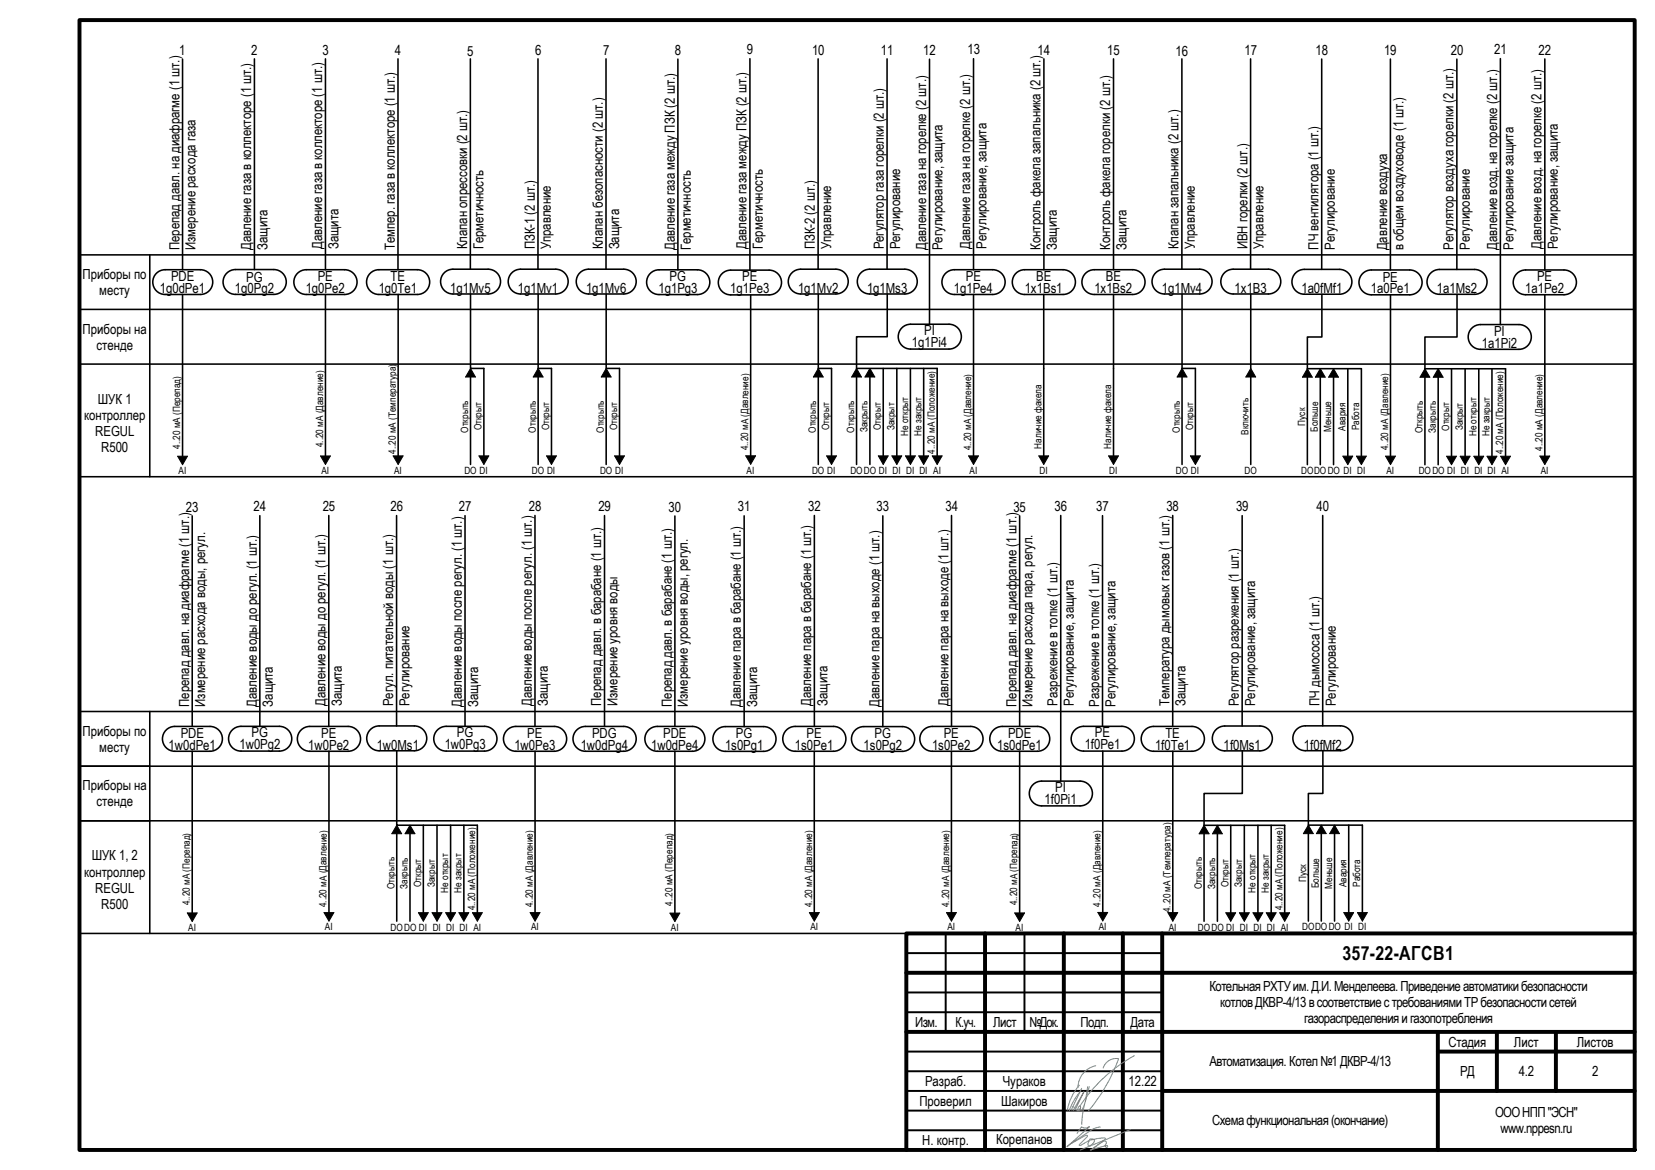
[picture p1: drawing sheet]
<svg xmlns="http://www.w3.org/2000/svg" width="420mm" height="297mm" viewBox="0 0 420 297" stroke-linecap="round" stroke-linejoin="round" font-family="sans-serif">
<g fill="none" stroke="#000" stroke-width="1">
<path d="M20.2 5.1h394.8v286.9h-394.8zM250.1 237v55M270.1 237v55M285.1 237v55M295.1 237v55M415 237h-184.9v55M230.1 247h184.9M230.1 262h184.9M295.1 277h119.9M365 262v30M365 267h50M380 262v15"/>
<path d="M395 262v15"/>
</g>
<path d="M240.1 237v25M260.1 237v25M230.1 242h65M230.1 252h65M230.1 257h65M230.1 267h65M230.1 277h65M230.1 272h65M230.1 287h65M230.1 282h65" fill="none" stroke="#000" stroke-width=".5"/>
<g fill="none" stroke="#3dad99" stroke-width=".25">
<path d="M274 275.5a13 13 0 0 0-3 6.4M274.2 277.2a15 15 0 0 0-2.7 4.8M274.6 276.3l-2.7 5.6M275.6 279.6a21.6 21.6 0 0 0-1 5.9M276.1 275.9l-.5 3.7M276.5 275.8l-.9 3.8M278.2 270.6a5.6 5.6 0 0 0-4.5 5.5M280.1 271.1a3.5 3.5 0 0 1 3.9-2.3 42.7 42.7 0 0 1-7.7 13.2M288 268a38.6 38.6 0 0 0-13.8 12.8M271.9 290.3l3.3-1.8 .7-.3 .1 .4-2 2.2h.3l2.1-1.3-.2 1 .1 .3 .3 .1 .8-.5a.71 .71 0 0 0 .4-1 .71 .71 0 0 0-1.1-.2l.1 .3 3.3-.6h.5v.3l-3.7 2.8M272.2 281a.66 .66 0 0 1 .7 .7M272.9 281.9l2.3-4.7-2.8 4.8"/>
<path d="M274 280.8l.3 .1-.1 .6-.5 .6-.1-.4zM274.1 281.6l-.7 .4 .2-.4M274.3 281l-.1 1.1M275.3 280.4l-.7 1.7M279.3 286.2l-.1-.1-1.8 .6-6.5 4.4 5.7-5.1a1.59 1.59 0 0 1-2 .1l-1.2 1.6M280.9 290.3l-.3 .6 .3 .4a.26 .26 0 0 0 .3-.3 .26 .26 0 0 0-.4-.2l-4 1.2M280.9 290.3a.46 .46 0 0 0-.2-.6 .46 .46 0 0 0-.5 0l-3.2 2.3M287 286.8l-12.8 5.2"/>
</g>
<g fill="none" stroke="#000" stroke-width=".4">
<path d="M46.3 15v53.5M64.6 14.9v53.5M82.6 14.9v53.6M101 14.9v53.6M119.4 14.9v53.4M136.6 14.9v53.4M153.8 14.9v53.4M172.1 15v53.5M190.4 14.9v53.7M207.7 14.9v53.4M225.2 14.9v53.4M236 15v67.3"/>
<path d="M247.2 14.9v53.6M265 14.9v53.6M282.7 14.9v53.6M300 14.9v53.4M317.5 14.9v53.4M335.5 15v53.4M353 15v53.5M369.9 15v53.4M380.9 14.9v67.5M392.2 15v53.5M20.2 78.5h394.8M38 64.7v56.3"/>
<path d="M39.7 69.4a3.1 3.1 0 0 1 2.2-.9h9a3.1 3.1 0 0 1 3.1 3.1 3.1 3.1 0 0 1-3.1 3.2h-9a3.1 3.1 0 0 1-2.9-2 3.1 3.1 0 0 1 .7-3.4zM46.3 74.8v41M57.6 69.4a3.1 3.1 0 0 1 2.2-1h9.7a3.2 3.2 0 0 1 3.2 3.2 3.2 3.2 0 0 1-3.2 3.1h-9.7a3.2 3.2 0 0 1-2.9-1.9 3.2 3.2 0 0 1 .7-3.4zM75.5 69.4a3.2 3.2 0 0 1 2.3-.9h9.7a3.1 3.1 0 0 1 3.1 3.1 3.1 3.1 0 0 1-3.1 3.2h-9.7a3.1 3.1 0 0 1-3-2 3.1 3.1 0 0 1 .7-3.4zM82.6 74.8v41M94 69.4a3.1 3.1 0 0 1 2.2-.9h9.7a3.1 3.1 0 0 1 3.2 3.1 3.1 3.1 0 0 1-3.2 3.2h-9.7a3.1 3.1 0 0 1-2.9-2 3.1 3.1 0 0 1 .7-3.4zM101.1 74.8v40.9M112.8 69.3a3.1 3.1 0 0 1 2.2-1h8.9a3.1 3.1 0 0 1 3.2 3.2 3.1 3.1 0 0 1-3.2 3.1h-8.9a3.1 3.1 0 0 1-2.9-1.9 3.1 3.1 0 0 1 .7-3.4zM119.5 74.6v18.9h3.3v22.2M129.9 69.3a3.1 3.1 0 0 1 2.3-1h8.9a3.1 3.1 0 0 1 3.1 3.2 3.1 3.1 0 0 1-3.1 3.1h-8.9a3.1 3.1 0 0 1-2.9-1.9 3.1 3.1 0 0 1 .6-3.4zM136.6 74.6v18.9h3.4v22.2M147.2 69.3a3.1 3.1 0 0 1 2.2-1h9a3.1 3.1 0 0 1 3.1 3.2 3.1 3.1 0 0 1-3.1 3.1h-9a3.1 3.1 0 0 1-2.9-1.9 3.1 3.1 0 0 1 .7-3.4z"/>
<path d="M153.9 74.6v18.9h3.4v22.2M165.1 69.4a3.1 3.1 0 0 1 2.2-.9h9.7a3.1 3.1 0 0 1 3.2 3.1 3.1 3.1 0 0 1-3.2 3.2h-9.7a3.1 3.1 0 0 1-2.9-1.9 3.1 3.1 0 0 1 .7-3.5zM183.3 69.5a3.2 3.2 0 0 1 2.2-.9h9.8a3.1 3.1 0 0 1 3.1 3.1 3.1 3.1 0 0 1-3.1 3.2h-9.8a3.1 3.1 0 0 1-2.9-2 3.1 3.1 0 0 1 .7-3.4zM190.6 74.9v40.8M201 69.3a3.2 3.2 0 0 1 2.3-1h8.9a3.1 3.1 0 0 1 3.1 3.2 3.1 3.1 0 0 1-3.1 3.1h-8.9a3.1 3.1 0 0 1-2.9-1.9 3.1 3.1 0 0 1 .6-3.4zM207.7 74.6v18.9h3.4v22.2M218.6 69.3a3.1 3.1 0 0 1 2.2-1h8.9a3.1 3.1 0 0 1 3.2 3.2 3.1 3.1 0 0 1-3.2 3.1h-8.9a3.1 3.1 0 0 1-2.9-1.9 3.1 3.1 0 0 1 .7-3.4zM225.2 74.6v10.9h-7.7v8h20.4v22.2M240.1 69.4a3.2 3.2 0 0 1 2.2-.9h9.7a3.1 3.1 0 0 1 3.2 3.1 3.1 3.1 0 0 1-3.2 3.2h-9.7a3.1 3.1 0 0 1-2.9-2 3.1 3.1 0 0 1 .7-3.4zM247.2 74.8v40.9M257.9 69.4a3.1 3.1 0 0 1 2.2-.9h9.8a3.1 3.1 0 0 1 3.1 3.1 3.1 3.1 0 0 1-3.1 3.2h-9.8a3.1 3.1 0 0 1-2.9-2 3.1 3.1 0 0 1 .7-3.4zM265 74.8v40.9"/>
<path d="M275.6 69.4a3.1 3.1 0 0 1 2.2-.9h9.8a3.1 3.1 0 0 1 3.1 3.1 3.1 3.1 0 0 1-3.1 3.2h-9.8a3.1 3.1 0 0 1-2.9-2 3.1 3.1 0 0 1 .7-3.4zM282.7 74.8v40.9M293.4 69.3a3.2 3.2 0 0 1 2.2-1h9a3.1 3.1 0 0 1 3.1 3.2 3.1 3.1 0 0 1-3.1 3.1h-9a3.1 3.1 0 0 1-2.9-1.9 3.1 3.1 0 0 1 .7-3.4zM300.1 74.6v18.9h3.4v22.2M310.8 69.3a3.1 3.1 0 0 1 2.3-1h8.9a3.1 3.1 0 0 1 3.2 3.2 3.1 3.1 0 0 1-3.2 3.1h-8.9a3.1 3.1 0 0 1-2.9-1.9 3.1 3.1 0 0 1 .6-3.4zM317.5 74.6v18.9M328.9 69.3a3.1 3.1 0 0 1 2.2-.9h9a3.2 3.2 0 0 1 3.1 3.1 3.2 3.2 0 0 1-3.1 3.2h-9a3.2 3.2 0 0 1-2.9-2 3.2 3.2 0 0 1 .7-3.4zM335.6 74.7v10.9h-3.7v8h13.7v22.2M345.9 69.5a3.1 3.1 0 0 1 2.2-1h9.8a3.2 3.2 0 0 1 3.1 3.2 3.2 3.2 0 0 1-3.1 3.1h-9.8a3.2 3.2 0 0 1-2.9-1.9 3.2 3.2 0 0 1 .7-3.4zM353 74.8v41M363.2 69.3a3.1 3.1 0 0 1 2.2-.9h9a3.2 3.2 0 0 1 3.1 3.2 3.2 3.2 0 0 1-3.1 3.1h-9a3.2 3.2 0 0 1-2.9-1.9 3.2 3.2 0 0 1 .7-3.5zM369.9 74.7v10.9h-8.2v8h20.5v22.2"/>
<path d="M385.1 69.5a3.2 3.2 0 0 1 2.2-1h9.8a3.1 3.1 0 0 1 3.1 3.2 3.1 3.1 0 0 1-3.1 3.1h-9.8a3.1 3.1 0 0 1-2.9-1.9 3.1 3.1 0 0 1 .7-3.4zM392.2 74.8v41M415 64.7h-394.8v56.3h394.8M20.2 92.4h394.8M119.5 95.7v22.2M136.6 95.7v22.2M153.9 95.7v22.2M207.7 95.7v22.2M217.5 95.7v22.2M220.8 95.7v22.2M224.2 93.5v22.2M227.7 93.5v22.2"/>
<path d="M229 83.2a3.1 3.1 0 0 1 2.2-.9h9.7a3.2 3.2 0 0 1 3.2 3.2 3.2 3.2 0 0 1-3.2 3.1h-9.7a3.2 3.2 0 0 1-2.9-1.9 3.2 3.2 0 0 1 .7-3.5zM231.1 93.5v22.2M234.5 93.5v22.2M300.1 95.7v22.2M317.5 95.7v22.2M331.9 95.8v22.2M335.2 95.8v22.2M338.5 95.8v22.2M342.2 93.6v22.2M361.7 95.8v22.2M365.1 95.8v22.2M368.5 93.6v22.2"/>
<path d="M372 93.6v22.2M373.6 83.3a3.1 3.1 0 0 1 2.3-.9h9.7a3.1 3.1 0 0 1 3.2 3.1 3.1 3.1 0 0 1-3.2 3.2h-9.7a3.1 3.1 0 0 1-2.9-2 3.1 3.1 0 0 1 .6-3.4zM375.4 93.6v22.2M378.8 93.6v22.2M48.8 131v53.4M66 130.9v53.5M83.5 130.9v53.5M100.7 130.9v53.4M118.1 130.9v53.5M135.8 130.9v53.5M153.5 130.9v53.5M171.3 131v53.4"/>
<path d="M188.9 131v53.5M206.7 130.9v53.5M224.1 131v53.5M241.6 130.9v53.5M258.9 131v53.4M269.3 130.9v67.4M279.9 130.9v53.5M297.7 130.9v53.5M315.4 130.9v53.4M335.8 130.9v53.4M20.2 180.6h17.8v13.9h-17.8h17.8v13.9h-17.8h17.8v28.6h-17.8M38 180.6h377"/>
<path d="M38 194.5h377M42.2 185.4a3.1 3.1 0 0 1 2.2-1h8.9a3.2 3.2 0 0 1 3.2 3.2 3.2 3.2 0 0 1-3.2 3.1h-8.9a3.2 3.2 0 0 1-2.9-1.9 3.2 3.2 0 0 1 .7-3.4zM48.8 190.7v41.1M59 185.3a3.1 3.1 0 0 1 2.2-.9h9.7a3.1 3.1 0 0 1 3.2 3.1 3.1 3.1 0 0 1-3.2 3.2h-9.7a3.1 3.1 0 0 1-2.9-1.9 3.1 3.1 0 0 1 .7-3.5zM76.4 185.4a3.1 3.1 0 0 1 2.2-1h9.8a3.2 3.2 0 0 1 3.1 3.2 3.2 3.2 0 0 1-3.1 3.1h-9.8a3.2 3.2 0 0 1-2.9-1.9 3.2 3.2 0 0 1 .7-3.4zM83.5 190.7v41M94 185.2a3.1 3.1 0 0 1 2.3-.9h8.9a3.2 3.2 0 0 1 3.1 3.2 3.2 3.2 0 0 1-3.1 3.1h-8.9a3.2 3.2 0 0 1-3-1.9 3.2 3.2 0 0 1 .7-3.5zM100.7 190.6v18.9h20.5v22.2M111 185.3a3.1 3.1 0 0 1 2.3-.9h9.7a3.1 3.1 0 0 1 3.2 3.1 3.1 3.1 0 0 1-3.2 3.2h-9.7a3.1 3.1 0 0 1-2.9-1.9 3.1 3.1 0 0 1 .6-3.5zM128.7 185.4a3.1 3.1 0 0 1 2.3-1h9.7a3.2 3.2 0 0 1 3.2 3.2 3.2 3.2 0 0 1-3.2 3.1h-9.7a3.2 3.2 0 0 1-2.9-1.9 3.2 3.2 0 0 1 .6-3.4zM135.8 190.7v41M146.4 185.4a3.1 3.1 0 0 1 2.2-1h9.8a3.2 3.2 0 0 1 3.1 3.2 3.2 3.2 0 0 1-3.1 3.1h-9.8a3.2 3.2 0 0 1-2.9-1.9 3.2 3.2 0 0 1 .7-3.4z"/>
<path d="M164.6 185.4a3.1 3.1 0 0 1 2.3-1h8.9a3.2 3.2 0 0 1 3.2 3.2 3.2 3.2 0 0 1-3.2 3.1h-8.9a3.2 3.2 0 0 1-2.9-1.9 3.2 3.2 0 0 1 .6-3.4zM171.3 190.7v41.1M181.9 185.4a3.1 3.1 0 0 1 2.2-.9h9.8a3.1 3.1 0 0 1 3.1 3.1 3.1 3.1 0 0 1-3.1 3.2h-9.8a3.1 3.1 0 0 1-2.9-2 3.1 3.1 0 0 1 .7-3.4zM199.6 185.4a3.1 3.1 0 0 1 2.3-1h9.7a3.2 3.2 0 0 1 3.1 3.2 3.2 3.2 0 0 1-3.1 3.1h-9.7a3.2 3.2 0 0 1-2.9-1.9 3.2 3.2 0 0 1 .6-3.4zM206.7 190.7v41M217.1 185.4a3.2 3.2 0 0 1 2.2-.9h9.8a3.1 3.1 0 0 1 3.1 3.1 3.1 3.1 0 0 1-3.1 3.2h-9.8a3.1 3.1 0 0 1-2.9-2 3.1 3.1 0 0 1 .7-3.4zM234.4 185.4a3.1 3.1 0 0 1 2.3-1h9.7a3.2 3.2 0 0 1 3.2 3.2 3.2 3.2 0 0 1-3.2 3.1h-9.7a3.2 3.2 0 0 1-2.9-1.9 3.2 3.2 0 0 1 .6-3.4zM241.5 190.7v41M252.2 185.4a3.1 3.1 0 0 1 2.2-1h9a3.2 3.2 0 0 1 3.1 3.2 3.2 3.2 0 0 1-3.1 3.1h-9a3.2 3.2 0 0 1-2.9-1.9 3.2 3.2 0 0 1 .7-3.4zM258.9 190.7v41.1M262.2 199.2a3.1 3.1 0 0 1 2.2-.9h9.8a3.1 3.1 0 0 1 3.1 3.2 3.1 3.1 0 0 1-3.1 3.1h-9.8a3.1 3.1 0 0 1-2.9-1.9 3.1 3.1 0 0 1 .7-3.5zM272.9 185.3a3.1 3.1 0 0 1 2.2-.9h9.7a3.1 3.1 0 0 1 3.2 3.1 3.1 3.1 0 0 1-3.2 3.2h-9.7a3.1 3.1 0 0 1-2.9-1.9 3.1 3.1 0 0 1 .7-3.5z"/>
<path d="M280 190.7v40.9M290.6 185.4a3.1 3.1 0 0 1 2.3-1h9.7a3.2 3.2 0 0 1 3.2 3.2 3.2 3.2 0 0 1-3.2 3.1h-9.7a3.2 3.2 0 0 1-2.9-1.9 3.2 3.2 0 0 1 .6-3.4zM297.7 190.7v41M308.7 185.2a3.1 3.1 0 0 1 2.2-.9h9a3.2 3.2 0 0 1 3.1 3.2 3.2 3.2 0 0 1-3.1 3.1h-9a3.2 3.2 0 0 1-2.9-1.9 3.2 3.2 0 0 1 .7-3.5zM315.4 190.6v10.8h-9.7v8.1h20.4v22.2M329.1 185.2a3.1 3.1 0 0 1 2.3-.9h8.9a3.2 3.2 0 0 1 3.2 3.1 3.2 3.2 0 0 1-3.2 3.2h-8.9a3.2 3.2 0 0 1-2.9-2 3.2 3.2 0 0 1 .6-3.4zM335.8 190.6v10.8h-3.6v8.1h13.7v22.2M38 208.4h377M100.7 211.7v22.2M104.1 211.7v22.2M107.5 209.5v22.2M110.9 209.5v22.2"/>
<path d="M114.4 209.5v22.2M117.8 209.5v22.2M305.7 211.7v22.2M309.1 211.7v22.2M312.5 209.5v22.2M315.9 209.5v22.2M319.4 209.5v22.2M322.7 209.5v22.2M332.2 211.6v22.2M335.4 211.6v22.2M338.8 211.6v22.2M342.4 209.5v22.2"/>
<path d="M38 237h377"/>
</g>
<g fill="#000">
<path d="M119.5 93.5l1.2 2.2h-2.5zM136.6 93.5l1.3 2.2h-2.5zM153.9 93.5l1.2 2.2h-2.5zM207.7 93.5l1.3 2.2h-2.5zM217.5 93.5l1.2 2.2h-2.5zM220.8 93.5l1.3 2.2h-2.5zM300.1 93.5l1.2 2.2h-2.5zM317.5 93.5l1.3 2.2h-2.5zM331.9 93.6l1.3 2.2h-2.5zM335.2 93.6l1.2 2.2h-2.5zM338.5 93.6l1.3 2.2h-2.5zM361.7 93.6l1.3 2.2h-2.5z"/>
<path d="M365.1 93.6l1.3 2.2h-2.5zM45.1 115.8h2.5l-1.3 2.2zM81.4 115.8h2.5l-1.3 2.1zM99.8 115.7h2.5l-1.2 2.2zM121.6 115.7h2.5l-1.3 2.2zM138.8 115.7h2.5l-1.3 2.2zM156 115.7h2.5l-1.2 2.2zM189.3 115.7h2.5l-1.2 2.2zM209.9 115.7h2.5l-1.3 2.2zM223 115.7h2.5l-1.3 2.2zM226.4 115.7h2.5l-1.2 2.2zM229.9 115.7h2.5l-1.3 2.2z"/>
<path d="M233.2 115.7h2.5l-1.2 2.2zM236.7 115.7h2.5l-1.3 2.2zM245.9 115.7h2.5l-1.2 2.2zM263.7 115.7h2.5l-1.2 2.2zM281.4 115.7h2.5l-1.2 2.2zM302.2 115.7h2.5l-1.2 2.2zM340.9 115.8h2.5l-1.2 2.2zM344.4 115.8h2.5l-1.3 2.2zM351.8 115.8h2.5l-1.3 2.2zM367.3 115.8h2.4l-1.2 2.2zM370.7 115.8h2.5l-1.2 2.2zM374.2 115.8h2.5l-1.3 2.2z"/>
<path d="M377.5 115.8h2.5l-1.2 2.2zM381 115.8h2.5l-1.3 2.2zM390.9 115.8h2.5l-1.2 2.1zM100.7 209.5l1.3 2.2h-2.5zM104.1 209.5l1.2 2.2h-2.5zM305.7 209.5l1.2 2.2h-2.5zM309.1 209.5l1.2 2.2h-2.5zM332.2 209.5l1.2 2.1h-2.5zM335.4 209.5l1.3 2.1h-2.5zM338.8 209.5l1.3 2.1h-2.5zM47.6 231.8h2.4l-1.2 2.2zM82.3 231.7h2.5l-1.3 2.1z"/>
<path d="M106.2 231.7h2.5l-1.2 2.2zM109.7 231.7h2.5l-1.3 2.2zM113.1 231.7h2.5l-1.2 2.2zM116.5 231.7h2.5l-1.2 2.2zM119.9 231.7h2.5l-1.2 2.2zM134.6 231.7h2.5l-1.3 2.1zM170.1 231.8h2.5l-1.3 2.2zM205.5 231.7h2.5l-1.3 2.1zM240.3 231.7h2.5l-1.3 2.1zM257.6 231.8h2.5l-1.2 2.1zM278.7 231.6h2.5l-1.2 2.2zM296.5 231.7h2.5l-1.3 2.2z"/>
<path d="M311.2 231.7h2.5l-1.2 2.2zM314.7 231.7h2.5l-1.3 2.2zM318.1 231.7h2.5l-1.2 2.2zM321.5 231.7h2.5l-1.3 2.2zM324.9 231.7h2.5l-1.3 2.2zM341.2 231.7h2.5l-1.3 2.1zM344.6 231.7h2.5l-1.2 2.1z"/>
</g>
<g fill="none" stroke="#000" stroke-width=".25">
<path d="M119.5 93.5l1.2 2.2h-2.5zM136.6 93.5l1.3 2.2h-2.5zM153.9 93.5l1.2 2.2h-2.5zM207.7 93.5l1.3 2.2h-2.5zM217.5 93.5l1.2 2.2h-2.5zM220.8 93.5l1.3 2.2h-2.5zM300.1 93.5l1.2 2.2h-2.5zM317.5 93.5l1.3 2.2h-2.5zM331.9 93.6l1.3 2.2h-2.5zM335.2 93.6l1.2 2.2h-2.5zM338.5 93.6l1.3 2.2h-2.5zM361.7 93.6l1.3 2.2h-2.5z"/>
<path d="M365.1 93.6l1.3 2.2h-2.5zM45.1 115.8h2.5l-1.3 2.2zM81.4 115.8h2.5l-1.3 2.1zM99.8 115.7h2.5l-1.2 2.2zM121.6 115.7h2.5l-1.3 2.2zM138.8 115.7h2.5l-1.3 2.2zM156 115.7h2.5l-1.2 2.2zM189.3 115.7h2.5l-1.2 2.2zM209.9 115.7h2.5l-1.3 2.2zM223 115.7h2.5l-1.3 2.2zM226.4 115.7h2.5l-1.2 2.2zM229.9 115.7h2.5l-1.3 2.2z"/>
<path d="M233.2 115.7h2.5l-1.2 2.2zM236.7 115.7h2.5l-1.3 2.2zM245.9 115.7h2.5l-1.2 2.2zM263.7 115.7h2.5l-1.2 2.2zM281.4 115.7h2.5l-1.2 2.2zM302.2 115.7h2.5l-1.2 2.2zM340.9 115.8h2.5l-1.2 2.2zM344.4 115.8h2.5l-1.3 2.2zM351.8 115.8h2.5l-1.3 2.2zM367.3 115.8h2.4l-1.2 2.2zM370.7 115.8h2.5l-1.2 2.2zM374.2 115.8h2.5l-1.3 2.2z"/>
<path d="M377.5 115.8h2.5l-1.2 2.2zM381 115.8h2.5l-1.3 2.2zM390.9 115.8h2.5l-1.2 2.1zM100.7 209.5l1.3 2.2h-2.5zM104.1 209.5l1.2 2.2h-2.5zM305.7 209.5l1.2 2.2h-2.5zM309.1 209.5l1.2 2.2h-2.5zM332.2 209.5l1.2 2.1h-2.5zM335.4 209.5l1.3 2.1h-2.5zM338.8 209.5l1.3 2.1h-2.5zM47.6 231.8h2.4l-1.2 2.2zM82.3 231.7h2.5l-1.3 2.1z"/>
<path d="M106.2 231.7h2.5l-1.2 2.2zM109.7 231.7h2.5l-1.3 2.2zM113.1 231.7h2.5l-1.2 2.2zM116.5 231.7h2.5l-1.2 2.2zM119.9 231.7h2.5l-1.2 2.2zM134.6 231.7h2.5l-1.3 2.1zM170.1 231.8h2.5l-1.3 2.2zM205.5 231.7h2.5l-1.3 2.1zM240.3 231.7h2.5l-1.3 2.1zM257.6 231.8h2.5l-1.2 2.1zM278.7 231.6h2.5l-1.2 2.2zM296.5 231.7h2.5l-1.3 2.2z"/>
<path d="M311.2 231.7h2.5l-1.2 2.2zM314.7 231.7h2.5l-1.3 2.2zM318.1 231.7h2.5l-1.2 2.2zM321.5 231.7h2.5l-1.3 2.2zM324.9 231.7h2.5l-1.3 2.2zM341.2 231.7h2.5l-1.3 2.1zM344.6 231.7h2.5l-1.2 2.1z"/>
</g>
<text font-size="4.9" x="340.8" y="243.7">357-22-АГСВ1</text>
<g font-size="3.5">
<text x="45.5" y="13.9">1</text>
<text x="63.8" y="13.8">2</text>
<text x="81.8" y="13.8">3</text>
<text x="100.2" y="13.9">4</text>
<text x="118.6" y="14.1">5</text>
<text x="135.8" y="13.8">6</text>
<text x="153.1" y="13.8">7</text>
<text x="171.3" y="13.9">8</text>
<text x="189.6" y="13.8">9</text>
<text x="206.2" y="13.8">10</text>
<text x="223.7" y="13.8">11</text>
<text x="234.4" y="13.9">12</text>
<text x="245.6" y="13.8">13</text>
<text x="263.4" y="13.8">14</text>
<text x="281.1" y="13.8">15</text>
<text x="298.4" y="14.1">16</text>
<text x="316" y="13.8">17</text>
<text x="334" y="13.9">18</text>
<text x="351.4" y="13.9">19</text>
<text x="368.3" y="13.9">20</text>
<text x="379.3" y="13.8">21</text>
<text x="390.6" y="13.9">22</text>
<text x="45.5" y="63.5" transform="rotate(-90 45.5 63.5)">Перепад давл. на диафрагме (1 шт.)</text>
<text x="49.6" y="63.5" transform="rotate(-90 49.6 63.5)">Измерение расхода газа</text>
<text x="63.8" y="63.4" transform="rotate(-90 63.8 63.4)">Давление газа в коллекторе (1 шт.)</text>
<text x="67.9" y="63.4" transform="rotate(-90 67.9 63.4)">Защита</text>
<text x="81.8" y="63.2" transform="rotate(-90 81.8 63.2)">Давление газа в коллекторе (1 шт.)</text>
<text x="85.9" y="63.2" transform="rotate(-90 85.9 63.2)">Защита</text>
<text x="100.2" y="63.5" transform="rotate(-90 100.2 63.5)">Темпер. газа в коллекторе (1 шт.)</text>
<text x="118.6" y="63.3" transform="rotate(-90 118.6 63.3)">Клапан опрессовки (2 шт.)</text>
<text x="122.7" y="63.3" transform="rotate(-90 122.7 63.3)">Герметичность</text>
<text x="135.8" y="63.3" transform="rotate(-90 135.8 63.3)">ПЗК-1 (2 шт.)</text>
<text x="139.9" y="63.3" transform="rotate(-90 139.9 63.3)">Управление</text>
<text x="153" y="63.3" transform="rotate(-90 153 63.3)">Клапан безопасности (2 шт.)</text>
<text x="157.2" y="63.3" transform="rotate(-90 157.2 63.3)">Защита</text>
<text x="171.3" y="63.5" transform="rotate(-90 171.3 63.5)">Давление газа между ПЗК (2 шт.)</text>
<text x="175.4" y="63.5" transform="rotate(-90 175.4 63.5)">Герметичность</text>
<text x="189.6" y="63.2" transform="rotate(-90 189.6 63.2)">Давление газа между ПЗК (2 шт.)</text>
<text x="193.7" y="63.2" transform="rotate(-90 193.7 63.2)">Герметичность</text>
<text x="206.9" y="63.3" transform="rotate(-90 206.9 63.3)">ПЗК-2 (2 шт.)</text>
<text x="211" y="63.3" transform="rotate(-90 211 63.3)">Управление</text>
<text x="224.4" y="63.3" transform="rotate(-90 224.4 63.3)">Регулятор газа горелки (2 шт.)</text>
<text x="228.5" y="63.3" transform="rotate(-90 228.5 63.3)">Регулирование</text>
<text x="235.2" y="63.5" transform="rotate(-90 235.2 63.5)">Давление газа на горелке (2 шт.)</text>
<text x="239.3" y="63.5" transform="rotate(-90 239.3 63.5)">Регулирование, защита</text>
<text x="246.3" y="63.2" transform="rotate(-90 246.3 63.2)">Давление газа на горелке (2 шт.)</text>
<text x="250.5" y="63.2" transform="rotate(-90 250.5 63.2)">Регулирование, защита</text>
<text x="264.2" y="63.4" transform="rotate(-90 264.2 63.4)">Контроль факела запальника (2 шт.)</text>
<text x="268.3" y="63.4" transform="rotate(-90 268.3 63.4)">Защита</text>
<text x="281.9" y="63.4" transform="rotate(-90 281.9 63.4)">Контроль факела горелки (2 шт.)</text>
<text x="286" y="63.4" transform="rotate(-90 286 63.4)">Защита</text>
<text x="299.2" y="63.3" transform="rotate(-90 299.2 63.3)">Клапан запальника (2 шт.)</text>
<text x="303.3" y="63.3" transform="rotate(-90 303.3 63.3)">Управление</text>
<text x="316.7" y="63.3" transform="rotate(-90 316.7 63.3)">ИВН горелки (2 шт.)</text>
<text x="320.8" y="63.3" transform="rotate(-90 320.8 63.3)">Управление</text>
<text x="334.7" y="63.4" transform="rotate(-90 334.7 63.4)">ПЧ вентилятора (1 шт.)</text>
<text x="338.8" y="63.4" transform="rotate(-90 338.8 63.4)">Регулирование</text>
<text x="352.2" y="63.6" transform="rotate(-90 352.2 63.6)">Давление воздуха</text>
<text x="356.3" y="63.6" transform="rotate(-90 356.3 63.6)">в общем воздуховоде (1 шт.)</text>
<text x="369" y="63.4" transform="rotate(-90 369 63.4)">Регулятор воздуха горелки (2 шт.)</text>
<text x="373.2" y="63.4" transform="rotate(-90 373.2 63.4)">Регулирование</text>
<text x="380.1" y="63.4" transform="rotate(-90 380.1 63.4)">Давление возд. на горелке (2 шт.)</text>
<text x="384.2" y="63.4" transform="rotate(-90 384.2 63.4)">Регулирование защита</text>
<text x="391.4" y="63.2" transform="rotate(-90 391.4 63.2)">Давление возд. на горелке (2 шт.)</text>
<text x="395.5" y="63.2" transform="rotate(-90 395.5 63.2)">Регулирование, защита</text>
<text x="21" y="70.8">Приборы по</text>
<text x="43.4" y="71.4">PDE</text>
<text x="62.5" y="71.5">PG</text>
<text x="80.7" y="71.5">PE</text>
<text x="99.2" y="71.4">TE</text>
<text x="170" y="71.3">PG</text>
<text x="188.4" y="71.4">PE</text>
<text x="245.2" y="71.3">PE</text>
<text x="263" y="71.3">BE</text>
<text x="280.7" y="71.3">BE</text>
<text x="351" y="71.5">PE</text>
<text x="390.2" y="71.4">PE</text>
<text x="25.2" y="74.9">месту</text>
<text x="40.6" y="74.5">1g0dPe1</text>
<text x="59.7" y="74.3">1g0Pg2</text>
<text x="77.6" y="74.3">1g0Pe2</text>
<text x="96.1" y="74.3">1g0Te1</text>
<text x="114.3" y="74.3">1g1Mv5</text>
<text x="131.5" y="74.4">1g1Mv1</text>
<text x="148.8" y="74.4">1g1Mv6</text>
<text x="167.2" y="74.4">1g1Pg3</text>
<text x="185.4" y="74.4">1g1Pe3</text>
<text x="202.6" y="74.4">1g1Mv2</text>
<text x="220.1" y="74.4">1g1Ms3</text>
<text x="242.2" y="74.3">1g1Pe4</text>
<text x="260.1" y="74.3">1x1Bs1</text>
<text x="277.8" y="74.3">1x1Bs2</text>
<text x="295" y="74.4">1g1Mv4</text>
<text x="313.4" y="74.4">1x1B3</text>
<text x="330.4" y="74.4">1a0fMf1</text>
<text x="348" y="74.4">1a0Pe1</text>
<text x="364.8" y="74.4">1a1Ms2</text>
<text x="387.2" y="74.4">1a1Pe2</text>
<text x="21" y="84.7">Приборы на</text>
<text x="24.5" y="88.8">стенде</text>
<text x="231.5" y="88.2">1g1Pi4</text>
<text x="234.6" y="85.1">PI</text>
<text x="376.2" y="88.2">1a1Pi2</text>
<text x="379.3" y="85.2">PI</text>
<text x="21.4" y="106.6">контроллер</text>
<text x="24.9" y="102.5">ШУК 1</text>
<text x="24.2" y="110.7">REGUL</text>
<text x="25.7" y="114.8">R500</text>
<text x="47.2" y="129.9">23</text>
<text x="64.4" y="129.8">24</text>
<text x="81.9" y="129.8">25</text>
<text x="99.1" y="129.8">26</text>
<text x="116.5" y="129.8">27</text>
<text x="134.2" y="129.8">28</text>
<text x="151.9" y="129.8">29</text>
<text x="169.7" y="129.9">30</text>
<text x="187.3" y="129.9">31</text>
<text x="205.2" y="129.8">32</text>
<text x="222.5" y="129.9">33</text>
<text x="240" y="129.8">34</text>
<text x="257.3" y="129.9">35</text>
<text x="267.7" y="129.8">36</text>
<text x="278.3" y="129.8">37</text>
<text x="296.1" y="129.8">38</text>
<text x="313.8" y="129.8">39</text>
<text x="334.3" y="129.8">40</text>
<text x="48" y="179.5" transform="rotate(-90 48 179.5)">Перепад давл. на диафрагме (1 шт.)</text>
<text x="52.1" y="179.5" transform="rotate(-90 52.1 179.5)">Измерение расхода воды, регул.</text>
<text x="65.2" y="179.4" transform="rotate(-90 65.2 179.4)">Давление воды до регул. (1 шт.)</text>
<text x="69.3" y="179.4" transform="rotate(-90 69.3 179.4)">Защита</text>
<text x="82.7" y="179.2" transform="rotate(-90 82.7 179.2)">Давление воды до регул. (1 шт.)</text>
<text x="86.8" y="179.2" transform="rotate(-90 86.8 179.2)">Защита</text>
<text x="99.9" y="179.3" transform="rotate(-90 99.9 179.3)">Регул. питательной воды (1 шт.)</text>
<text x="104" y="179.3" transform="rotate(-90 104 179.3)">Регулирование</text>
<text x="117.3" y="179.4" transform="rotate(-90 117.3 179.4)">Давление воды после регул. (1 шт.)</text>
<text x="121.4" y="179.4" transform="rotate(-90 121.4 179.4)">Защита</text>
<text x="135" y="179.2" transform="rotate(-90 135 179.2)">Давление воды после регул. (1 шт.)</text>
<text x="139.1" y="179.2" transform="rotate(-90 139.1 179.2)">Защита</text>
<text x="152.6" y="179.2" transform="rotate(-90 152.6 179.2)">Перепад давл. в барабане (1 шт.)</text>
<text x="156.7" y="179.2" transform="rotate(-90 156.7 179.2)">Измерение уровня воды</text>
<text x="170.5" y="179.5" transform="rotate(-90 170.5 179.5)">Перепад давл. в барабане (1 шт.)</text>
<text x="174.6" y="179.5" transform="rotate(-90 174.6 179.5)">Измерение уровня воды, регул.</text>
<text x="188.1" y="179.5" transform="rotate(-90 188.1 179.5)">Давление пара в барабане (1 шт.)</text>
<text x="192.2" y="179.5" transform="rotate(-90 192.2 179.5)">Защита</text>
<text x="205.9" y="179.2" transform="rotate(-90 205.9 179.2)">Давление пара в барабане (1 шт.)</text>
<text x="210" y="179.2" transform="rotate(-90 210 179.2)">Защита</text>
<text x="223.3" y="179.5" transform="rotate(-90 223.3 179.5)">Давление пара на выходе (1 шт.)</text>
<text x="240.8" y="179.2" transform="rotate(-90 240.8 179.2)">Давление пара на выходе (1 шт.)</text>
<text x="258" y="179.5" transform="rotate(-90 258 179.5)">Перепад давл. на диафрагме (1 шт.)</text>
<text x="262.1" y="179.5" transform="rotate(-90 262.1 179.5)">Измерение расхода пара, регул.</text>
<text x="268.5" y="179.2" transform="rotate(-90 268.5 179.2)">Разрежение в топке (1 шт.)</text>
<text x="272.6" y="179.2" transform="rotate(-90 272.6 179.2)">Регулирование, защита</text>
<text x="279.1" y="179.4" transform="rotate(-90 279.1 179.4)">Разрежение в топке (1 шт.)</text>
<text x="283.2" y="179.4" transform="rotate(-90 283.2 179.4)">Регулирование, защита</text>
<text x="296.9" y="179.3" transform="rotate(-90 296.9 179.3)">Температура дымовых газов (1 шт.)</text>
<text x="301" y="179.3" transform="rotate(-90 301 179.3)">Защита</text>
<text x="314.5" y="179.3" transform="rotate(-90 314.5 179.3)">Регулятор разрежения (1 шт.)</text>
<text x="318.7" y="179.3" transform="rotate(-90 318.7 179.3)">Регулирование, защита</text>
<text x="335" y="179.3" transform="rotate(-90 335 179.3)">ПЧ дымососа (1 шт.)</text>
<text x="339.1" y="179.3" transform="rotate(-90 339.1 179.3)">Регулирование</text>
<text x="21" y="186.8">Приборы по</text>
<text x="25.2" y="190.9">месту</text>
<text x="42.8" y="190.5">1w0dPe1</text>
<text x="45.9" y="187.4">PDE</text>
<text x="60.8" y="190.3">1w0Pg2</text>
<text x="63.9" y="187.2">PG</text>
<text x="78.3" y="190.3">1w0Pe2</text>
<text x="81.5" y="187.3">PE</text>
<text x="95.6" y="190.3">1w0Ms1</text>
<text x="112.9" y="190.3">1w0Pg3</text>
<text x="116" y="187.2">PG</text>
<text x="130.6" y="190.3">1w0Pe3</text>
<text x="133.9" y="187.3">PE</text>
<text x="147.4" y="190.3">1w0dPg4</text>
<text x="150.3" y="187.3">PDG</text>
<text x="165.3" y="190.5">1w0dPe4</text>
<text x="168.3" y="187.3">PDE</text>
<text x="184.1" y="190.3">1s0Pg1</text>
<text x="186.8" y="187.3">PG</text>
<text x="201.8" y="190.3">1s0Pe1</text>
<text x="204.8" y="187.3">PE</text>
<text x="219.3" y="190.3">1s0Pg2</text>
<text x="222" y="187.3">PG</text>
<text x="236.6" y="190.3">1s0Pe2</text>
<text x="239.6" y="187.3">PE</text>
<text x="253.1" y="190.4">1s0dPe1</text>
<text x="255.9" y="187.4">PDE</text>
<text x="275.4" y="190.3">1f0Pe1</text>
<text x="277.9" y="187.2">PE</text>
<text x="293.2" y="190.3">1f0Te1</text>
<text x="295.9" y="187.3">TE</text>
<text x="310.7" y="190.4">1f0Ms1</text>
<text x="331" y="190.3">1f0fMf2</text>
<text x="21" y="200.6">Приборы на</text>
<text x="267.9" y="201.2">PI</text>
<text x="24.5" y="204.7">стенде</text>
<text x="265.2" y="204.2">1f0Pi1</text>
<text x="23.3" y="218.4">ШУК 1, 2</text>
<text x="21.4" y="222.5">контроллер</text>
<text x="24.2" y="226.7">REGUL</text>
<text x="25.7" y="230.8">R500</text>
<text x="307.1" y="251.6">КотельнаяРХТУим.Д.И.Менделеева.Приведениеавтоматикибезопасности</text>
<text x="309.8" y="255.7">котловДКВР-4/13всоответствиестребованиямиТРбезопасностисетей</text>
<text x="232.4" y="260.7">Изм.</text>
<text x="242.6" y="260.7">К.уч.</text>
<text x="252.2" y="260.7">Лист</text>
<text x="261.4" y="260.7">№Док.</text>
<text x="274.4" y="260.7">Подп.</text>
<text x="287" y="260.7">Дата</text>
<text x="331.1" y="259.8">газораспределенияигазопотребления</text>
<text x="367.7" y="265.7">Стадия</text>
<text x="384.3" y="265.7">Лист</text>
<text x="400.3" y="265.7">Листов</text>
<text x="234.8" y="275.8">Разраб.</text>
<text x="254.6" y="275.7">Чураков</text>
<text x="286.5" y="275.8">12.22</text>
<text x="307" y="270.7">Автоматизация. Котел№1ДКВР-4/13</text>
<text x="370.7" y="273.2">РД</text>
<text x="385.6" y="273.2">4.2</text>
<text x="404.2" y="273.2">2</text>
<text x="233.4" y="280.7">Проверил</text>
<text x="254.1" y="280.7">Шакиров</text>
<text x="307.7" y="285.7">Схемафункциональная(окончание)</text>
<text x="379.5" y="283.6">ОООНПП&quot;ЭСН&quot;</text>
<text x="380.9" y="287.8">www.nppesn.ru</text>
<text x="234.1" y="290.6">Н. контр.</text>
<text x="252.9" y="290.6">Корепанов</text>
</g>
<g font-size="2.5">
<text x="45.8" y="113.9" transform="rotate(-90 45.8 113.9)">4..20 мА (Перепад)</text>
<text x="82" y="113.5" transform="rotate(-90 82 113.5)">4..20 мА (Давление)</text>
<text x="118.9" y="109.8" transform="rotate(-90 118.9 109.8)">Открыть</text>
<text x="122.2" y="109.3" transform="rotate(-90 122.2 109.3)">Открыт</text>
<text x="136" y="109.8" transform="rotate(-90 136 109.8)">Открыть</text>
<text x="139.4" y="109.3" transform="rotate(-90 139.4 109.3)">Открыт</text>
<text x="153.3" y="109.8" transform="rotate(-90 153.3 109.8)">Открыть</text>
<text x="156.7" y="109.3" transform="rotate(-90 156.7 109.3)">Открыт</text>
<text x="207.1" y="109.8" transform="rotate(-90 207.1 109.8)">Открыть</text>
<text x="210.5" y="109.3" transform="rotate(-90 210.5 109.3)">Открыт</text>
<text x="216.9" y="109.8" transform="rotate(-90 216.9 109.8)">Открыть</text>
<text x="220.2" y="109.7" transform="rotate(-90 220.2 109.7)">Закрыть</text>
<text x="223.6" y="109.3" transform="rotate(-90 223.6 109.3)">Открыт</text>
<text x="227.1" y="109.2" transform="rotate(-90 227.1 109.2)">Закрыт</text>
<text x="230.5" y="110.7" transform="rotate(-90 230.5 110.7)">Не открыт</text>
<text x="233.9" y="110.7" transform="rotate(-90 233.9 110.7)">Не закрыт</text>
<text x="264.4" y="113.9" transform="rotate(-90 264.4 113.9)">Наличие факела</text>
<text x="282.1" y="113.9" transform="rotate(-90 282.1 113.9)">Наличие факела</text>
<text x="299.5" y="109.8" transform="rotate(-90 299.5 109.8)">Открыть</text>
<text x="302.9" y="109.3" transform="rotate(-90 302.9 109.3)">Открыт</text>
<text x="316.9" y="110.4" transform="rotate(-90 316.9 110.4)">Включить</text>
<text x="331.3" y="108" transform="rotate(-90 331.3 108)">Пуск</text>
<text x="334.6" y="109.6" transform="rotate(-90 334.6 109.6)">Больше</text>
<text x="338" y="109.7" transform="rotate(-90 338 109.7)">Меньше</text>
<text x="341.6" y="109.3" transform="rotate(-90 341.6 109.3)">Авария</text>
<text x="345" y="109.3" transform="rotate(-90 345 109.3)">Работа</text>
<text x="361.2" y="109.9" transform="rotate(-90 361.2 109.9)">Открыть</text>
<text x="364.5" y="109.8" transform="rotate(-90 364.5 109.8)">Закрыть</text>
<text x="367.9" y="109.3" transform="rotate(-90 367.9 109.3)">Открыт</text>
<text x="371.4" y="109.3" transform="rotate(-90 371.4 109.3)">Закрыт</text>
<text x="374.8" y="110.7" transform="rotate(-90 374.8 110.7)">Не открыт</text>
<text x="378.2" y="110.7" transform="rotate(-90 378.2 110.7)">Не закрыт</text>
<text x="100.5" y="115.1" transform="rotate(-90 100.5 115.1)">4..20 мА (Температура)</text>
<text x="190" y="114.3" transform="rotate(-90 190 114.3)">4..20 мА (Давление)</text>
<text x="237.3" y="115.1" transform="rotate(-90 237.3 115.1)">4..20 мА (Положение)</text>
<text x="246.6" y="114.4" transform="rotate(-90 246.6 114.4)">4..20 мА (Давление)</text>
<text x="352.4" y="114.3" transform="rotate(-90 352.4 114.3)">4..20 мА (Давление)</text>
<text x="381.6" y="115.2" transform="rotate(-90 381.6 115.2)">4..20 мА (Положение)</text>
<text x="391.6" y="114.4" transform="rotate(-90 391.6 114.4)">4..20 мА (Давление)</text>
<text x="45.3" y="120.4">AI</text>
<text x="81.6" y="120.3">AI</text>
<text x="100.1" y="120.3">AI</text>
<text x="117.9" y="120.3">DO DI</text>
<text x="135.1" y="120.3">DO DI</text>
<text x="152.3" y="120.3">DO DI</text>
<text x="189.6" y="120.2">AI</text>
<text x="206.2" y="120.3">DO DI</text>
<text x="215.9" y="120.3">DODO DI DI DI DI AI</text>
<text x="246.1" y="120.3">AI</text>
<text x="263.9" y="120.3">DI</text>
<text x="281.6" y="120.3">DI</text>
<text x="298.5" y="120.3">DO DI</text>
<text x="316" y="120.3">DO</text>
<text x="330.3" y="120.3">DODODO DI DI</text>
<text x="352" y="120.3">AI</text>
<text x="360.2" y="120.4">DODO DI DI DI DI AI</text>
<text x="391.2" y="120.3">AI</text>
<text x="100.1" y="225.8" transform="rotate(-90 100.1 225.8)">Открыть</text>
<text x="103.5" y="225.7" transform="rotate(-90 103.5 225.7)">Закрыть</text>
<text x="106.9" y="225.3" transform="rotate(-90 106.9 225.3)">Открыт</text>
<text x="110.4" y="225.2" transform="rotate(-90 110.4 225.2)">Закрыт</text>
<text x="113.8" y="226.6" transform="rotate(-90 113.8 226.6)">Не открыт</text>
<text x="117.2" y="226.6" transform="rotate(-90 117.2 226.6)">Не закрыт</text>
<text x="305.1" y="225.8" transform="rotate(-90 305.1 225.8)">Открыть</text>
<text x="308.5" y="225.7" transform="rotate(-90 308.5 225.7)">Закрыть</text>
<text x="311.9" y="225.3" transform="rotate(-90 311.9 225.3)">Открыт</text>
<text x="315.3" y="225.2" transform="rotate(-90 315.3 225.2)">Закрыт</text>
<text x="318.8" y="226.7" transform="rotate(-90 318.8 226.7)">Не открыт</text>
<text x="322.1" y="226.7" transform="rotate(-90 322.1 226.7)">Не закрыт</text>
<text x="331.6" y="223.9" transform="rotate(-90 331.6 223.9)">Пуск</text>
<text x="334.8" y="225.5" transform="rotate(-90 334.8 225.5)">Больше</text>
<text x="338.2" y="225.6" transform="rotate(-90 338.2 225.6)">Меньше</text>
<text x="341.8" y="225.2" transform="rotate(-90 341.8 225.2)">Авария</text>
<text x="345.3" y="225.2" transform="rotate(-90 345.3 225.2)">Работа</text>
<text x="48.2" y="229.9" transform="rotate(-90 48.2 229.9)">4..20 мА (Перепад)</text>
<text x="82.9" y="230.3" transform="rotate(-90 82.9 230.3)">4..20 мА (Давление)</text>
<text x="120.6" y="231.1" transform="rotate(-90 120.6 231.1)">4..20 мА (Положение)</text>
<text x="135.2" y="230.3" transform="rotate(-90 135.2 230.3)">4..20 мА (Давление)</text>
<text x="170.7" y="229.9" transform="rotate(-90 170.7 229.9)">4..20 мА (Перепад)</text>
<text x="206.2" y="230.3" transform="rotate(-90 206.2 230.3)">4..20 мА (Давление)</text>
<text x="240.9" y="230.3" transform="rotate(-90 240.9 230.3)">4..20 мА (Давление)</text>
<text x="258.3" y="229.9" transform="rotate(-90 258.3 229.9)">4..20 мА (Перепад)</text>
<text x="279.4" y="230.3" transform="rotate(-90 279.4 230.3)">4..20 мА (Давление)</text>
<text x="297.1" y="231.5" transform="rotate(-90 297.1 231.5)">4..20 мА (Температура)</text>
<text x="325.6" y="231.1" transform="rotate(-90 325.6 231.1)">4..20 мА (Положение)</text>
<text x="47.8" y="236.3">AI</text>
<text x="82.5" y="236.2">AI</text>
<text x="99.2" y="236.2">DODO DI DI DI DI AI</text>
<text x="134.8" y="236.2">AI</text>
<text x="170.3" y="236.3">AI</text>
<text x="205.7" y="236.2">AI</text>
<text x="240.5" y="236.2">AI</text>
<text x="257.8" y="236.3">AI</text>
<text x="278.9" y="236.2">AI</text>
<text x="296.7" y="236.2">AI</text>
<text x="304.1" y="236.3">DODO DI DI DI DI AI</text>
<text x="330.6" y="236.2">DODODO DI DI</text>
</g>
</svg>
